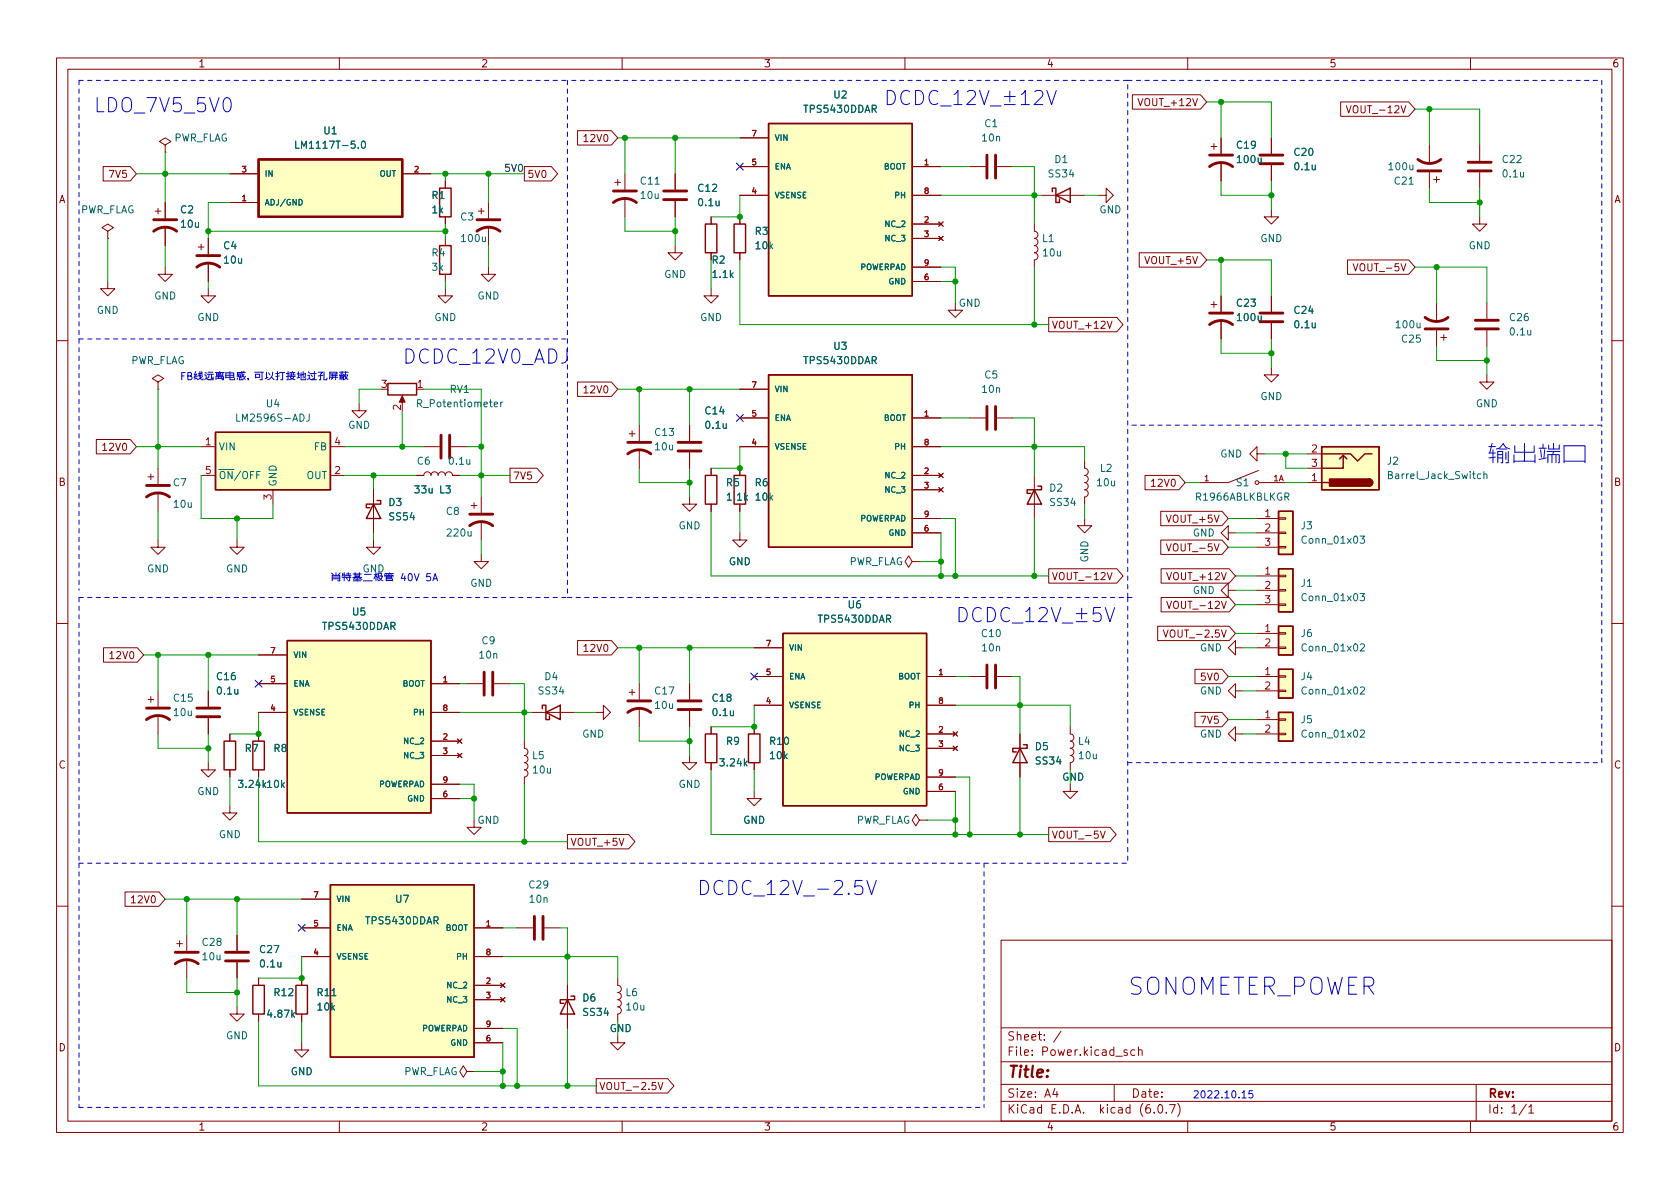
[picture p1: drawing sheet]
<svg xmlns="http://www.w3.org/2000/svg" width="297mm" height="210mm" viewBox="0 0 297 210" stroke-linecap="round" stroke-linejoin="round" font-family="sans-serif">
<g fill="none" stroke="#840000" stroke-width=".18">
<path d="M10 10.2h277v190.1h-277zM12 12.2h273v186.1h-273zM60 10.2v2M110 10.2v2M160 10.2v2M200.2 16.8h12l1.2 1.2-1.2 1.3h-12zM201.2 17.4l.4 1.3 .5-1.3M210 10.2v2M237 18h12.1l1.1 1.3-1.1 1.3h-12.1zM238 18.7l.5 1.3 .4-1.3M260 10.2v2M18.2 29.5h4.8l1.1 1.2-1.1 1.3h-4.8z"/>
<path d="M27.4 37.3h1M27.9 36.8v1M29.2 25.6l1-.6-1-.6-1 .6 1 .6v1.3M29.2 26.9h.1M29.2 35.8v2.8M40.6 35.8h5.1M40.6 30.7h5.1M71.1 30.7h5.1M78.7 32v1.3M78.7 38.3v1.3M84.6 37.3h1M85.1 36.8v1"/>
<path d="M86.4 35.8v2.8M92.7 29.5h4.8l1.1 1.2-1.1 1.3h-4.8zM102.1 23.1h6l1.1 1.3-1.1 1.2h-6zM108.7 32.3h1M109.2 31.7v1.1M110.5 30.7v2.8M110.5 35v3.3M119.4 30.7v2.8M119.4 35.6v2.7M125.7 38.3v1.3M130.8 38.3v1.3M130.8 29.5h5.1"/>
<path d="M130.8 34.5h5.1M130.8 24.4h5.1M161.3 29.5h5.1M161.3 39.6h5.1M161.3 34.5h5.1M166 39.2l.8 .8M166.8 39.2l-.8 .8M171.4 29.5h2.8M176.3 29.5h2.8M182.9 39.6v1.3a.64 .64 0 0 1 .6 .6 .64 .64 0 0 1-.6 .7 .64 .64 0 0 1 .6 .6 .64 .64 0 0 1-.6 .6 .64 .64 0 0 1 .6 .7 .64 .64 0 0 1-.6 .6 .64 .64 0 0 1 .6 .6 .64 .64 0 0 1-.6 .7v1.2M184.1 34.5h7.7M194.3 34.5h1.3v-1.2l1.2 1.2-1.2 1.3v-1.3"/>
<path d="M214.1 25.9h1M214.6 25.4v1M215.9 24.4v2.8M215.9 28.7v3.3M224.8 37.1v1.2h1.3l-1.3 1.3-1.3-1.3h1.3M224.8 24.4v2.8M224.8 29.2v2.8M252.7 25.6v3.4M252.7 30.5v2.8M253.5 31.7h1M254 31.2v1.1M261.6 38.3v1.3h1.3l-1.3 1.3-1.3-1.3h1.3"/>
<path d="M261.6 25.6v2.8M261.6 30.5v2.8M19 49.8v1.2h1.3l-1.3 1.3-1.2-1.3h1.2M19 40.9l1.1-.6-1.1-.7-1 .7 1 .6v1.3M19 42.2h.1M29.2 47.2v1.3h1.3l-1.3 1.3-1.3-1.3h1.3M29.2 40.1v3.3M35.1 43.7h1M35.6 43.2v1M36.8 51v1.3h1.3l-1.3 1.3-1.2-1.3h1.2M36.8 42.2v2.8M36.8 46.5v3.3"/>
<path d="M78.7 51v1.3h1.3l-1.3 1.3-1.2-1.3h1.2M78.7 42.2v1.2M78.7 48.5v1.3M86.4 47.2v1.3h1.2l-1.2 1.3-1.3-1.3h1.3M86.4 40.1v3.3M119.4 43.4v1.3h1.2l-1.2 1.3-1.3-1.3h1.3M125.7 51v1.3h1.3l-1.3 1.3-1.2-1.3h1.2M125.7 44.7v1.3M130.8 44.7v1.3M161.3 42.2h5.1M161.3 49.8h5.1M161.3 47.2h5.1"/>
<path d="M166 41.8l.8 .7M166.8 41.8l-.8 .7M168.9 53.6v1.3h1.3l-1.3 1.2-1.3-1.2h1.3M185.4 56.1h12.1l1.1 1.3-1.1 1.3h-12.1zM195.8 56.8l.4 1.3 .4-1.3M201.4 44.7h10.8l1.2 1.3-1.2 1.2h-10.8zM214.1 53.8h1M214.6 53.3v1.1M215.9 52.3v2.8M215.9 56.6v3.3M224.8 52.3v2.8M224.8 57.1v2.8"/>
<path d="M238.3 46h10.8l1.1 1.2-1.1 1.3h-10.8zM239.3 46.6l.4 1.3 .4-1.3M254 53.6v3.3M254 58.4v2.8M254.8 59.7h1M255.3 59.2v1M262.9 53.6v2.8M262.9 58.4v2.8M10 60.2h2M17 77.7h6l1.1 1.3-1.1 1.3h-6zM27.9 67.6l1.1-.7-1.1-.6-1 .6 1 .7v1.2M27.9 68.8h.1"/>
<path d="M35.6 79h2.5M58.4 79h2.6M63.5 71.4v1.2h1.3l-1.3 1.3-1.3-1.3h1.3M71.1 70.4v1M74.9 79h2.8M79.8 79h2.7M102.1 67.6h6l1.1 1.2-1.1 1.3h-6zM111.3 76.7h1M111.8 76.2v1M113 75.2v2.8M113 79.5v3.3M121.9 75.2v2.8"/>
<path d="M130.8 73.9h5.1M130.8 79h5.1M130.8 68.8h5.1M161.3 73.9h5.1M161.3 79h5.1M171.4 73.9h2.8M176.3 73.9h2.8M224.8 65v1.3h1.3l-1.3 1.3-1.3-1.3h1.3M262.9 66.3v1.3h1.3l-1.3 1.2-1.3-1.2h1.3M285 60.2h2M26.2 84.3h1M26.7 83.8v1"/>
<path d="M27.9 95.5v1.3h1.3l-1.3 1.2-1.2-1.2h1.2M27.9 82.8v2.8M27.9 87.1v3.3M35.6 84.1h2.5M41.9 95.5v1.3h1.3l-1.3 1.2-1.3-1.2h1.3M48.3 86.6v2.5M58.4 84.1h2.6M66 95.5v1.3h1.3l-1.3 1.2-1.2-1.2h1.2M66 86.6v7.6M73.7 84.1h1.2a.64 .64 0 0 1 .7-.7 .64 .64 0 0 1 .6 .7 .64 .64 0 0 1 .6-.7 .64 .64 0 0 1 .7 .7 .64 .64 0 0 1 .6-.7 .64 .64 0 0 1 .6 .7 .64 .64 0 0 1 .7-.7 .64 .64 0 0 1 .6 .7h1.3M83.3 89.4h1M83.8 88.9v1"/>
<path d="M85.1 98v1.3h1.3l-1.3 1.3-1.3-1.3h1.3M85.1 87.9v2.8M85.1 92.2v3.3M90.2 82.8h4.7l1.2 1.3-1.2 1.2h-4.7zM121.9 87.9v1.2h1.3l-1.3 1.3-1.3-1.3h1.3M121.9 80v2.8M125.7 82.8v1.3M125.7 89.1v1.3M130.8 94.2v1.3h1.3l-1.3 1.3-1.3-1.3h1.3M130.8 82.8v1.3M130.8 89.1v1.3M161.3 99.3l-.6-1-.7 1 .7 1 .6-1h1.3"/>
<path d="M161.3 84.1h5.1M161.3 91.7h5.1M161.3 94.2h5.1M161.3 86.6h5.1M162.6 99.3h.1M166 83.7l.8 .7M166 86.2l.8 .8M166.8 83.7l-.8 .7M166.8 86.2l-.8 .8M182.9 84.1v7.6M191.8 91.7v1.3h1.2l-1.2 1.2-1.3-1.2h1.3M191.8 81.5v1.3a.64 .64 0 0 1 .6 .6 .64 .64 0 0 1-.6 .7 .64 .64 0 0 1 .6 .6 .64 .64 0 0 1-.6 .6 .64 .64 0 0 1 .6 .7 .64 .64 0 0 1-.6 .6 .64 .64 0 0 1 .6 .6 .64 .64 0 0 1-.6 .7v1.2"/>
<path d="M202.5 84.1h5.9l1.1 1.2-1.1 1.3h-5.9zM205.2 90.4h10.9l1.1 1.3-1.1 1.3h-10.9zM205.2 95.5h10.9l1.1 1.3-1.1 1.2h-10.9zM206.2 96.2l.5 1.2 .4-1.2M217.2 94.2v-1.2l-1.3 1.2 1.3 1.3v-1.3h1.2M222.2 80.3v-1.3l-1.2 1.3 1.2 1.2v-1.2h1.3M222.2 91.7h3.9M222.2 94.2h3.9M222.2 96.8h3.9M222.5 83.2l-5.3 2.1h-5.1M222.6 85.3h4.7M226.1 96.6h1.2v.3h-1.2z"/>
<path d="M226.1 94.1h1.2v.3h-1.2zM226.1 91.6h1.2v.2h-1.2zM231.1 85.3h2.6M231.1 80.3h2.6M231.1 82.8h2.6M10 110.2h2M18.3 114.5h6l1.1 1.3-1.1 1.3h-6zM45.7 115.8h5.1M102.1 113.3h6l1.1 1.2-1.1 1.3h-6zM133.3 119.6h5.1M133.3 114.5h5.1M163.8 119.6h5.1"/>
<path d="M171.4 119.6h2.8M176.3 119.6h2.8M185.4 100.6h12.1l1.1 1.2-1.1 1.3h-12.1zM195.8 101.2l.4 1.3 .4-1.3M204.7 110.7h12.6l1.1 1.3-1.1 1.3h-12.6zM205.3 100.6h12l1.1 1.2-1.1 1.3h-12zM205.3 105.7h12l1.1 1.2-1.1 1.3h-12zM205.7 111.4l.4 1.3 .4-1.3M206.3 101.2l.4 1.3 .4-1.3M206.3 106.3l.4 1.3 .4-1.3M211.3 118.4h4.8l1.1 1.2-1.1 1.3h-4.8zM217.2 104.4v-1.3l-1.3 1.3 1.3 1.3v-1.3h1.2"/>
<path d="M218.4 114.5v-1.2l-1.2 1.2 1.2 1.3v-1.3h1.3M222.2 119.6h3.9M222.2 101.8h3.9M222.2 104.4h3.9M222.2 106.9h3.9M222.2 112h3.9M222.2 114.5h3.9M226.1 119.5h1.2v.3h-1.2zM226.1 106.8h1.2v.3h-1.2zM226.1 104.3h1.2v.2h-1.2zM226.1 101.7h1.2v.3h-1.2zM226.1 114.4h1.2v.3h-1.2z"/>
<path d="M226.1 111.9h1.2v.2h-1.2zM285 110.2h2M26.2 123.7h1M26.7 123.2v1M27.9 122.2v2.8M27.9 126.5v3.3M36.8 134.9v1.2h1.3l-1.3 1.3-1.2-1.3h1.2M36.8 122.2v2.8M36.8 127v2.8M40.6 129.8v1.3M40.6 136.1v1.3M45.7 126h5.1"/>
<path d="M45.7 120.9h5.1M45.7 129.8v1.3M45.7 136.1v1.3M76.2 126h5.1M76.2 120.9h5.1M76.2 131.1h5.1M76.2 133.6h5.1M76.2 138.7h5.1M80.9 130.7l.8 .7M80.9 133.2l.8 .8M81.7 130.7l-.8 .7M81.7 133.2l-.8 .8"/>
<path d="M82.5 120.9h2.8M87.4 120.9h2.8M92.7 131.1v1.2a.64 .64 0 0 1 .6 .7 .64 .64 0 0 1-.6 .6 .64 .64 0 0 1 .6 .6 .64 .64 0 0 1-.6 .7 .64 .64 0 0 1 .6 .6 .64 .64 0 0 1-.6 .6 .64 .64 0 0 1 .6 .7 .64 .64 0 0 1-.6 .6v1.3M94 126h7.6M105.4 126h1.3v-1.3l1.2 1.3-1.2 1.2v-1.2M111.3 122.4h1M111.8 121.9v1M113 120.9v2.8M113 125.2v3.3M121.9 133.6v1.3h1.3l-1.3 1.2-1.3-1.2h1.3M121.9 120.9v2.8M121.9 125.7v2.8"/>
<path d="M125.7 128.5v1.3M125.7 134.9v1.2M133.3 139.9v1.3h1.3l-1.3 1.3-1.2-1.3h1.2M133.3 124.7h5.1M133.3 128.5v1.3M133.3 134.9v1.2M163.8 129.8h5.1M163.8 132.3h5.1M163.8 124.7h5.1M163.8 139.9h5.1M163.8 137.4h5.1M168.5 129.4l.8 .8"/>
<path d="M168.5 131.9l.8 .8M169.3 129.4l-.8 .8M169.3 131.9l-.8 .8M180.3 129.8v7.6M189.2 138.7v1.2h1.3l-1.3 1.3-1.2-1.3h1.2M189.2 128.5v1.3a.64 .64 0 0 1 .7 .6 .64 .64 0 0 1-.7 .7 .64 .64 0 0 1 .7 .6 .64 .64 0 0 1-.7 .6 .64 .64 0 0 1 .7 .7 .64 .64 0 0 1-.7 .6 .64 .64 0 0 1 .7 .6 .64 .64 0 0 1-.7 .7v1.2M211.3 126h4.8l1.1 1.2-1.1 1.3h-4.8zM218.4 122.2v-1.3l-1.2 1.3 1.2 1.2v-1.2h1.3M218.4 129.8v-1.3l-1.2 1.3 1.2 1.3v-1.3h1.3M222.2 122.2h3.9M222.2 127.2h3.9M222.2 129.8h3.9"/>
<path d="M226.1 122h1.2v.3h-1.2zM226.1 129.7h1.2v.2h-1.2zM226.1 127.1h1.2v.3h-1.2zM22.1 157.7h6l1.1 1.3-1.1 1.3h-6zM40.6 142.5v1.3h1.3l-1.3 1.2-1.2-1.2h1.2M53.3 159h5.1M76.2 141.2h5.1M83.8 145v1.3h1.3l-1.3 1.3-1.3-1.3h1.3M100.3 147.6h10.9l1.1 1.2-1.1 1.3h-10.9zM162.6 145l-.7-1-.6 1 .6 1 .7-1h1.2M163.8 145h.1M185.4 146.3h10.8l1.2 1.3-1.2 1.2h-10.8z"/>
<path d="M194.6 147l.4 1.2 .4-1.2M10 160.2h2M31.2 166.9h1.1M31.7 166.4v1M33 165.3v2.8M33 169.7v3.3M41.9 178v1.3h1.3l-1.3 1.3-1.3-1.3h1.3M41.9 165.3v2.8M41.9 170.2v2.8M45.7 173v1.2M45.7 179.3v1.3M53.3 164.1h5.1"/>
<path d="M53.3 169.2h5.1M53.3 173v1.2M53.3 179.3v1.3M83.8 164.1h5.1M83.8 174.2h5.1M83.8 176.8h5.1M83.8 169.2h5.1M88.5 173.9l.8 .7M88.5 176.4l.8 .8M89.3 173.9l-.8 .7M89.3 176.4l-.8 .8M91.4 164.1h2.8"/>
<path d="M96.3 164.1h2.8M100.3 174.2v7.7M109.2 173v1.2a.64 .64 0 0 1 .7 .7 .64 .64 0 0 1-.7 .6 .64 .64 0 0 1 .7 .6 .64 .64 0 0 1-.7 .7 .64 .64 0 0 1 .7 .6 .64 .64 0 0 1-.7 .6 .64 .64 0 0 1 .7 .7 .64 .64 0 0 1-.7 .6v1.3M177 166.3h108v32h-108zM285 160.2h2M53.3 184.4v1.3h1.3l-1.3 1.2-1.2-1.2h1.2M60 198.3v2M82.5 189.5l-.6-1-.6 1 .6 1 .6-1h1.3M83.8 189.5h.1M83.8 184.4h5.1M83.8 181.9h5.1M105.4 190.7h12.7l1.1 1.3-1.1 1.3h-12.7z"/>
<path d="M109.2 183.1v1.3h1.3l-1.3 1.3-1.3-1.3h1.3M110 198.3v2M116.4 191.4l.4 1.3 .4-1.3M160 198.3v2M177 194.8h108M177 191.8h108M177 187.8h108M177 181.8h108M186.5 192.5l-.4 1h1M186.9 193v1M187.6 182.4l-1.3 1.9M197 191.8v3"/>
<path d="M199.3 185.7l-.4-.1-.2 .2 .1 .3 .5 .1v.4h-.6M200.6 185.7l-.4-.1-.3 .3v.4l.2 .3h.5M201.3 185.8l.2-.2 .4 .1v.9M201.3 185.1v1.5M204.1 196.7v.1M204.9 195.4l.2-.1a.81 .81 0 0 1 .6 .7 .81 .81 0 0 1-.3 .8h-.2a.81 .81 0 0 1-.6-.6 .81 .81 0 0 1 .3-.8zM206.2 196.7v.1M206.8 195.3h1l-.7 1.5M208.2 195.1a1.72 1.72 0 0 1 0 2.3M210 198.3v2M260 198.3v2M261 191.8v6.5"/>
<path d="M269.9 195.3l-1.3 1.9M270.3 195.8l.4-.5v1.5M270.3 196.8h.9"/>
<circle cx="222.2" cy="85.3" r=".33"/>
</g>
<g fill="none" stroke="#840000" stroke-width=".25">
<path d="M77.7 33.3h2.1v5h-2.1zM124.7 39.6h2v5.1h-2zM129.8 39.6h2v5.1h-2zM135.9 21.8h25.4v30.5h-25.4zM186.1 33.9v-.6h.6v2.5h.6v-.6M186.7 34.5l2.5-1.2v2.5zM77.7 43.4h2.1v5.1h-2.1zM38.1 76.4h20.3v10.2h-20.3zM68.6 67.8h5.1v2h-5.1zM135.9 66.3h25.4v30.5h-25.4zM233.7 79h10.1v7.6h-10.1zM66 89.1l1.3 2.6h-2.5z"/>
<path d="M66.7 88.5h.6v.6h-2.5v.7h.6M124.7 84.1h2v5h-2zM129.8 84.1h2v5h-2zM182.9 86.6l1.2 2.5h-2.5zM183.5 86h.6v.6h-2.5v.6h.6M226.1 90.4h2.5v7.6h-2.5zM233.7 80.3h5.1l1.2 1.2 1.3-1.2h1.3M233.7 85.3h1.2M237.5 80.5l-.6 .6M238.1 81.1l-.6-.6v2.3h-3.8M242.1 84.7a.64 .64 0 0 1 .6 .6 .64 .64 0 0 1-.6 .7M50.8 113.3h25.4v30.5h-25.4z"/>
<path d="M138.4 112h25.4v30.5h-25.4zM226.1 118.4h2.5v5h-2.5zM226.1 100.6h2.5v7.6h-2.5zM226.1 110.7h2.5v5.1h-2.5zM39.6 131.1h2.1v5h-2.1zM44.7 131.1h2v5h-2zM95.9 125.3v-.6h.6v2.5h.7v-.6M96.5 126l2.6-1.3v2.5zM124.7 129.8h2v5.1h-2zM132.3 129.8h2.1v5.1h-2.1zM180.3 132.3l1.3 2.6h-2.5zM181 131.7h.6v.6h-2.5v.7h.6"/>
<path d="M226.1 126h2.5v5.1h-2.5zM58.4 156.5h25.4v30.4h-25.4zM44.7 174.2h2v5.1h-2zM52.3 174.2h2.1v5.1h-2.1zM100.3 176.8l1.3 2.5h-2.5zM101 176.1h.6v.7h-2.5v.6h.6"/>
</g>
<g fill="#ffffc2" stroke="#ffffc2" stroke-width=".18">
<path d="M135.9 21.8h25.4v30.5h-25.4z"/>
<path d="M226.1 118.4h2.5v5h-2.5z"/>
<path d="M226.1 100.6h2.5v7.6h-2.5z"/>
<path d="M58.4 156.5h25.4v30.4h-25.4z"/>
<path d="M226.1 110.7h2.5v5.1h-2.5z"/>
<path d="M233.7 79h10.1v7.6h-10.1z"/>
<path d="M226.1 90.4h2.5v7.6h-2.5z"/>
<path d="M135.9 66.3h25.4v30.5h-25.4z"/>
<path d="M45.7 28.2h25.4v10.1h-25.4z"/>
<path d="M226.1 126h2.5v5.1h-2.5z"/>
<path d="M50.8 113.3h25.4v30.5h-25.4z"/>
<path d="M38.1 76.4h20.3v10.2h-20.3z"/>
<path d="M138.4 112h25.4v30.5h-25.4z"/>
</g>
<g fill="none" stroke="#006464" stroke-width=".18">
<path d="M52.3 25v1.2h.6M52.9 35.3a.51 .51 0 0 1 .5 .5 .51 .51 0 0 1-.5 .5zM64 25.1l.2-.1a.68 .68 0 0 1 .4 .6 .68 .68 0 0 1-.4 .6l-.2-.1-.1-.4zM41.8 73.2v1.3h.7M54.7 73.2v.9a.41 .41 0 0 1-.5 .4M88.5 71.1v.8M88.9 71.1l-.4 .2M227.2 87.8h.6l.1-.2-.1-.3-.6-.1v1.3M227.5 87.8l.4 .7M240.5 94.8h.8l-.5 .5 .4 .1v.6l-.2 .1-.5-.1M262.4 83.9l.1-.1 .3 .1 .1 .7M262.4 83.4v1.2"/>
<path d="M240.5 105h.8l-.5 .4 .4 .2v.5l-.2 .1-.5-.1M240.5 114l.5-.1 .3 .3-.8 .9h.8M240.5 121.6l.5-.1 .3 .3-.8 .9h.8M240.5 129.2l.5-.1 .3 .4-.8 .9h.8"/>
</g>
<g fill="none" stroke="#840000" stroke-width=".51">
<path d="M27.2 38.9h4M84.3 38.9h4.1M108.5 35.8a3.3 3.3 0 0 1 4 0M108.5 33.8h4M117.3 35.3h4.1M117.3 33.8h4.1M174.5 27.4v4.1M176 27.4v4.1M213.9 29.5a3.3 3.3 0 0 1 4 0M213.9 27.4h4M222.8 29h4M222.8 27.4h4"/>
<path d="M250.7 28.2a3.3 3.3 0 0 0 4.1 0M250.7 30.2h4.1M259.6 30.2h4.1M259.6 28.7h4.1M27.2 40.9a3.3 3.3 0 0 1 4 0M34.8 47.2a3.3 3.3 0 0 1 4.1 0M34.8 45.2h4.1M84.3 40.9a3.3 3.3 0 0 1 4.1 0M213.9 57.4a3.3 3.3 0 0 1 4 0M213.9 55.4h4M222.8 56.9h4M222.8 55.4h4"/>
<path d="M252 56.1a3.3 3.3 0 0 0 4 0M252 58.2h4M260.9 58.2h4M260.9 56.6h4M78 77v4M79.5 77v4M111 78.2h4.1M119.9 78.2h4.1M119.9 79.8h4.1M174.5 71.9v4M176 71.9v4M25.9 87.9a3.3 3.3 0 0 1 4.1 0"/>
<path d="M25.9 85.8h4.1M83.1 93a3.3 3.3 0 0 1 4 0M83.1 90.9h4M111 80.3a3.3 3.3 0 0 1 4.1 0M85.6 118.9v4M87.1 118.9v4M174.5 117.6v4.1M176 117.6v4.1M25.9 127.2a3.3 3.3 0 0 1 4.1 0M25.9 125.2h4.1M34.8 126.7h4.1M34.8 125.2h4.1"/>
<path d="M111 126a3.3 3.3 0 0 1 4.1 0M111 123.9h4.1M119.9 123.9h4.1M119.9 125.5h4.1M31 170.4a3.3 3.3 0 0 1 4.1 0M31 168.4h4.1M39.9 168.4h4M39.9 169.9h4M94.5 162v4.1M96 162v4.1"/>
</g>
<g fill="#840000" stroke="#840000" stroke-width=".25">
<path d="M242.1 84.7a.64 .64 0 0 1 .6 .6 .64 .64 0 0 1-.6 .7z"/>
<path d="M235.1 84.7h7v1.3h-7z"/>
</g>
<path d="M45.7 28.2h25.4v10.1h-25.4z" fill="none" stroke="#840000" stroke-width=".41"/>
<path d="M71.1 70l.5 1.1h-1z" fill="#840000" stroke="#840000" stroke-width=".18"/>
<g fill="none" stroke="#0000c2" stroke-width=".18">
<path d="M156.9 16a1.32 1.32 0 0 1 1.4 .8 1.32 1.32 0 0 1-.5 1.6l-.9 .1zM160.8 16.2a.93 .93 0 0 0-1.1-.1 .93 .93 0 0 0-.4 1 1.06 1.06 0 0 0 .2 1.1 1.06 1.06 0 0 0 1.2 .2l.1-.1M161.9 16a1.32 1.32 0 0 1 1.4 .8 1.32 1.32 0 0 1-.5 1.6l-.9 .1zM165.8 16.2a.93 .93 0 0 0-1.1-.1 .93 .93 0 0 0-.4 1 1.06 1.06 0 0 0 .2 1.1 1.06 1.06 0 0 0 1.2 .2l.1-.1M166.3 18.7h1.9M168.7 16.7l.7-.7v2.5M168.7 18.5h1.4M171 16.2l.4-.2h.6a.68 .68 0 0 1 .4 1.1l-1.5 1.4h1.6M173.2 16l.8 2.5 .9-2.5M175.1 18.7h1.9M177.6 18.5h1.9M177.6 17.1h1.9"/>
<path d="M178.5 16.1v1.9M180.6 16.7l.7-.7v2.5M180.6 18.5h1.4M183 16.2l.3-.2h.6a.68 .68 0 0 1 .4 1.1l-1.5 1.4h1.6M185.1 16l.8 2.5 .9-2.5M32.1 66.5h.5M32.7 65.9h-.6v1.2M33.2 66.5l.6-.1 .1-.2-.1-.2-.6-.1v1.2h.5l.2-.1v-.3l-.3-.2M34.6 65.7l-.2 .6M34.7 66.2l-.4 .1M34.8 66.1l-.5 .6M34.9 66.6l-.6 .1"/>
<path d="M34.9 66.9l-.6 .1M35.3 65.7l.1 1.2M35.3 66.4l.2 .6M35.5 65.8l.3 .1M35.5 66.1h-.5M35.6 67.1h.2M35.6 66.1h-.4M35.8 66l-.5 .1M35.8 66.5l-.9 .6M35.8 66.3l-.8 .2M35.9 67v.1M36.2 66.3h.2l.1 .7 .6 .1"/>
<path d="M36.2 65.9l.3 .1M36.4 67l-.2 .1M36.7 66.2h1.1M36.8 67.1h1M36.8 65.8h.8M36.9 66.7l-.2 .2M37 66.2l-.1 .5M37.4 66.2v.7M37.7 66.7v.2h-.4M38.1 65.9h1.5M38.2 67.1v-.5h1.3v.5h-.2M38.3 66v.4h1.1v-.4"/>
<path d="M38.4 66.9h.9M38.5 66.1l.6 .1M38.7 66.4l-.1 .5M38.8 65.7v.2M39 66l-.5 .3M39.1 66.7l.2 .3M39.9 66.7h1.4v-.8h-1.4v.9M39.9 66.4h1.4M40.7 65.7v1.4h.7l.1-.3M42 66.8l-.1 .3M42.1 66.1h.6M42.2 66.3h.4v.3h-.4z"/>
<path d="M42.3 66.8v.3M42.4 66.7l.3 .1M42.7 65.7a.94 .94 0 0 0 .6 1l.1-.2M43 67v.1h-.7M43 65.8h.2M43.1 66.8l.3 .3M43.1 66.2l-.3 .5M43.4 65.9h-1.4l-.1 .7M43.9 66.9v.1M43.9 67v.2M45 65.8h1.6M45.2 66.7h.7v-.5h-.7v.6"/>
<path d="M46.3 65.8v1.3h-.3M47.1 65.8v1M47.4 66.7l-.5 .3M47.5 65.9l.2 .4M48 66.7l.5 .4M48.2 65.8a1.19 1.19 0 0 1-.9 1.3M48.8 66.1h.6M49.1 65.7v1.4h-.3M49.4 66.5l-.6 .1M49.4 65.9h.9M50 65.9v1.2h-.4M50.6 66.1h.5"/>
<path d="M50.9 65.7v1.4h-.2M51.1 66.5l-.5 .1M51.2 66.3h1M51.2 66.5h1M51.2 65.9h.9M51.5 66v.3l-.1 .5 .7 .3M51.7 65.7v.2M52 66.5l-.3 .5-.5 .1M52 65.9l-.1 .3M52.5 66.1h.5M52.8 65.8v1M53 66.7l-.5 .1"/>
<path d="M53.2 65.9v1.2h.8l.1-.2M53.6 65.7v1.1M54 66.1l-1 .3M54 66v.7h-.2M54.4 66.4h.3v.5l.1 .1 .5 .1M54.5 65.8l.2 .2M54.6 67l-.2 .1M54.9 66.1h1M55 66.3l.2 .3M55 67.1h1M55.3 67h.3M55.6 65.7v1.2"/>
<path d="M56.3 65.8h.7l-.3 .3M56.7 66.1v1h-.3M57.1 66.4l-.8 .1M57.3 65.8v1.3M57.8 66.8v.3h-.6M58.3 66.1h1.3v-.3h-1.3v1.2M58.4 66.7h1.3M58.5 66.4h1.1M58.7 66.2l.2 .2-.2 .6M58.8 66.8l-.2 .3M59.3 66.4v.7M59.4 66.2l-.1 .2"/>
<path d="M60 65.8h1.6M60.1 67.1v-.7h.6v.7h-.1M60.2 66.1l-.2 .3M60.3 66.6l-.1 .3M60.4 66.1v1M60.5 65.7v.3M60.6 66.6v.3M60.6 66.1l.2 .2M61 66.3h.5M61 66.4l.2 .5 .3-.5M61.1 65.7v.3M61.1 66.1l-.2 .5"/>
<path d="M61.2 66.8l.3 .3M61.3 66.7l-.4 .4M58.6 101.3l.3 .3M58.7 102.7v-1h1.4v1h-.4M58.7 102h1.4M58.7 102.3h1.4M59.4 101.3v.4M60.1 101.3l-.3 .4M60.6 101.7h.4M60.6 101.4l-.1 .5M60.9 101.3v1.4M61.1 101.8h1"/>
<path d="M61.1 102.1h1M61.1 102l-.6 .2M61.2 101.5h.8M61.3 102.3l.2 .2M61.6 101.3v.5M61.8 101.8v.9h-.3M62.4 102.1h1.5M62.4 101.5h1.5M62.5 102.7h1.3M62.7 102.4h.9M62.8 101.3v.8l-.3 .4M62.8 101.7h.8"/>
<path d="M62.8 101.9h.8M63.2 102.2v.5M63.6 101.3v.8l.1 .2 .3 .2M64.2 102.7h1.6M66.5 101.3v1.4M66.5 101.9l.2 .2M66.5 101.6l-.4 .7M66.9 101.4a1.28 1.28 0 0 0 .8 1.3M66.9 101.9h.7l-.2 .4-.6 .4M66.9 101.7l-.1 .8M68.1 102v-.3h1.4v.3M68.2 101.4h.5"/>
<path d="M68.3 102.2h1v-.3h-1v.8M68.3 102.3h1.1v.4M68.3 102.6h1.1M68.8 101.6v.1M68.8 101.4h.8M68.9 101.3l-.2 .3M69 101.4l.2 .2M71.3 101.4l-.3 .9h.7M71.6 101.9v.8M72.3 101.6l.2-.2a.68 .68 0 0 1 .4 .7 .68 .68 0 0 1-.4 .6l-.2-.1-.1-.4zM73.3 101.4l.4 1.3 .4-1.3M76.1 101.4h-.6l-.1 .6 .2-.1 .4 .1 .2 .2-.1 .4-.2 .1-.5-.1"/>
<path d="M76.5 102.7l.4-1.3 .5 1.3M76.6 102.3h.6M169.6 107.4a1.32 1.32 0 0 1 1.4 .8 1.32 1.32 0 0 1-.5 1.6l-.9 .1zM173.5 107.7a.93 .93 0 0 0-1.1-.2 .93 .93 0 0 0-.4 1 1.06 1.06 0 0 0 .2 1.1 1.06 1.06 0 0 0 1.2 .2l.1-.1M174.6 107.4a1.32 1.32 0 0 1 1.4 .8 1.32 1.32 0 0 1-.5 1.6l-.9 .1zM178.5 107.7a.93 .93 0 0 0-1.1-.2 .93 .93 0 0 0-.4 1 1.06 1.06 0 0 0 .2 1.1 1.06 1.06 0 0 0 1.2 .2l.1-.1M179 110.2h1.9M181.4 108.1l.7-.7v2.5M181.4 109.9h1.4M183.7 107.7l.4-.3h.6a.68 .68 0 0 1 .4 1.1l-1.5 1.4h1.6M185.9 107.4l.8 2.5 .9-2.5M187.8 110.2h1.9"/>
<path d="M190.3 109.9h1.9M190.3 108.5h1.9M191.2 107.6v1.9M194.6 107.4h-1.2l-.1 1.2 .3-.2 .9 .1 .2 .4-.1 .8-.4 .2h-.6l-.3-.2M195.4 107.4l.8 2.5 .9-2.5M153.3 155.7l.8 2.5 .8-2.5M219.6 194.1h.7M221.5 192.9h-.6l-.1 .6 .2-.1h.4l.1 .2v.4l-.2 .1-.5-.1"/>
</g>
<g fill="none" stroke="#0000c2" stroke-width=".18" stroke-dasharray=".8 .8">
<path d="M14 14.2h86.3M14 14.2v45.7M100.3 14.2v45.7M199.4 14.2h-99.1M199.4 14.2h83.8M283.2 14.2v61M14 59.9h86.3M14 59.9v44.5M100.3 59.9v45.8M283.2 75.2h-83.8M14 105.7h86.3M14 105.7v46.9"/>
<path d="M100.3 105.7h100.4M199.4 105.7v-91.5M199.4 105.7v46.9M199.4 134.9h83.8M283.2 134.9v-59.7M14 152.6v43.2M14 152.6h185.4M174 152.6v43.2M14 195.8h160"/>
</g>
<g fill="none" stroke="#009600" stroke-width=".18">
<path d="M213.4 18h11.4v6.4M215.9 18v6.4M250.2 19.3h11.4v6.3M252.7 19.3v6.3M24.1 30.7h16.5M29.2 26.9v8.9M40.6 35.8h-3.8v6.4M76.2 30.7h16.5M78.7 30.7v1.3M78.7 39.6v2.6M86.4 30.7v5.1M109.2 24.4h21.6"/>
<path d="M110.5 38.3v2.6h8.9M110.5 24.4v6.3M119.4 24.4v6.3M119.4 38.3v5.1M130.8 34.5v3.8h-5.1M166.4 34.5h17.7M166.4 29.5h5M179.1 29.5h3.8v10.1M191.8 34.5h2.5M215.9 32v2.5h8.9M224.8 32v5.1M252.7 33.3v2.5h8.9"/>
<path d="M261.6 33.3v5M19 42.2v7.6M29.2 43.4v3.8M36.8 40.9h41.9M36.8 49.8v1.2M78.7 49.8v1.2M86.4 43.4v3.8M125.7 46v5M130.8 46v11.4h54.6M166.4 47.2h2.5v6.4M166.4 49.8h2.5M182.9 47.2v10.2"/>
<path d="M213.4 46h11.4v6.3M215.9 46v6.3M215.9 59.9v2.6h8.9M224.8 59.9v5.1M250.2 47.2h12.7v6.4M254 47.2v6.4M24.1 79h11.5M27.9 68.8v14M61 79h13.9M67.3 68.8h-3.8v2.6M71.1 72.6v6.4M74.9 68.8h10.2v19.1"/>
<path d="M82.5 79h2.6M109.2 68.8h21.6M113 68.8v6.4M121.9 68.8v6.4M130.8 79v3.8h-5.1M166.4 79h25.4v2.5M166.4 73.9h5M179.1 73.9h3.8v10.2M254 61.2v2.5h8.9M262.9 61.2v5.1M27.9 90.4v5.1M35.6 84.1v7.6h12.7v-2.6"/>
<path d="M41.9 91.7v3.8M61 84.1h12.7M66 84.1v2.5M66 94.2v1.3M81.3 84.1h8.9M85.1 95.5v2.5M113 82.8v2.5h8.9M121.9 82.8v5.1M125.7 90.4v11.4h59.7M130.8 90.4v3.8M162.6 99.3h3.8M166.4 91.7h2.5v10.1"/>
<path d="M166.4 94.2v7.6M182.9 91.7v10.1M191.8 89.1v2.6M209.5 85.3h2.6M217.2 91.7h5M217.2 96.8h5M218.4 94.2h3.8M223.5 80.3h7.6M227.3 85.3h3.8M227.3 80.3v2.5h3.8M25.4 115.8h20.3M27.9 115.8v6.4"/>
<path d="M36.8 115.8v6.4M109.2 114.5h24.1M113 114.5v6.4M121.9 114.5v6.4M168.9 119.6h2.5M179.1 119.6h1.2v10.2M217.2 119.6h5M218.4 101.8h3.8M218.4 112h3.8M218.4 106.9h3.8M218.4 104.4h3.8M219.7 114.5h2.5"/>
<path d="M27.9 129.8v2.5h8.9M36.8 129.8v5.1M40.6 137.4v5.1M45.7 126v3.8h-5.1M45.7 137.4v11.4h54.6M81.3 126h12.7M81.3 120.9h1.2M81.3 138.7h2.5v6.3M90.2 120.9h2.5v10.2M92.7 138.7v10.1M101.6 126h3.8M113 128.5v2.6h8.9"/>
<path d="M121.9 128.5v5.1M125.7 136.1v11.5h59.7M133.3 124.7v3.8h-7.6M133.3 136.1v3.8M168.9 139.9v7.7M168.9 124.7h20.3v3.8M168.9 137.4h2.5v10.2M180.3 137.4v10.2M217.2 127.2h5M219.7 122.2h2.5M219.7 129.8h2.5M29.2 159h24.1"/>
<path d="M33 159v6.3M41.9 159v6.3M81.3 141.2h2.5M163.8 145h5.1M33 173v2.5h8.9M41.9 173v5M53.3 169.2v3.8h-7.6M88.9 169.2h20.3v3.8M88.9 164.1h2.5M99.1 164.1h1.2v10.1M45.7 180.6v11.4h59.7M53.3 180.6v3.8"/>
<path d="M83.8 189.5h5.1M88.9 184.4v7.6M88.9 181.9h2.5v10.1M100.3 181.9v10.1"/>
</g>
<path d="M130.2 28.8l1.2 1.3M131.4 28.8l-1.2 1.3M130.2 73.3l1.2 1.2M131.4 73.3l-1.2 1.2M132.7 119l1.3 1.2M134 119l-1.3 1.2M45.1 120.3l1.2 1.2M46.3 120.3l-1.2 1.2M52.7 163.5l1.2 1.2M53.9 163.5l-1.2 1.2" fill="none" stroke="#000084" stroke-width=".18"/>
<g fill="#009600" stroke="#009600" stroke-width=".18">
<circle cx="168.9" cy="49.8" r=".46"/>
<circle cx="182.9" cy="79" r=".46"/>
<circle cx="182.9" cy="34.5" r=".46"/>
<circle cx="252.7" cy="19.3" r=".46"/>
<circle cx="254" cy="47.2" r=".46"/>
<circle cx="261.6" cy="35.8" r=".46"/>
<circle cx="262.9" cy="63.7" r=".46"/>
<circle cx="224.8" cy="34.5" r=".46"/>
<circle cx="224.8" cy="62.5" r=".46"/>
<circle cx="215.9" cy="46" r=".46"/>
<circle cx="215.9" cy="18" r=".46"/>
<circle cx="182.9" cy="57.4" r=".46"/>
<circle cx="168.9" cy="101.8" r=".46"/>
<circle cx="182.9" cy="101.8" r=".46"/>
<circle cx="166.4" cy="101.8" r=".46"/>
<circle cx="166.4" cy="99.3" r=".46"/>
<circle cx="227.3" cy="80.3" r=".46"/>
<circle cx="78.7" cy="40.9" r=".46"/>
<circle cx="85.1" cy="84.1" r=".46"/>
<circle cx="66" cy="84.1" r=".46"/>
<circle cx="71.1" cy="79" r=".46"/>
<circle cx="130.8" cy="82.8" r=".46"/>
<circle cx="121.9" cy="68.8" r=".46"/>
<circle cx="113" cy="68.8" r=".46"/>
<circle cx="121.9" cy="85.3" r=".46"/>
<circle cx="29.2" cy="30.7" r=".46"/>
<circle cx="36.8" cy="40.9" r=".46"/>
<circle cx="119.4" cy="24.4" r=".46"/>
<circle cx="110.5" cy="24.4" r=".46"/>
<circle cx="78.7" cy="30.7" r=".46"/>
<circle cx="86.4" cy="30.7" r=".46"/>
<circle cx="119.4" cy="40.9" r=".46"/>
<circle cx="130.8" cy="38.3" r=".46"/>
<circle cx="41.9" cy="91.7" r=".46"/>
<circle cx="27.9" cy="79" r=".46"/>
<circle cx="85.1" cy="79" r=".46"/>
<circle cx="180.3" cy="124.7" r=".46"/>
<circle cx="180.3" cy="147.6" r=".46"/>
<circle cx="168.9" cy="147.6" r=".46"/>
<circle cx="133.3" cy="128.5" r=".46"/>
<circle cx="168.9" cy="145" r=".46"/>
<circle cx="171.4" cy="147.6" r=".46"/>
<circle cx="100.3" cy="192" r=".46"/>
<circle cx="88.9" cy="192" r=".46"/>
<circle cx="91.4" cy="192" r=".46"/>
<circle cx="100.3" cy="169.2" r=".46"/>
<circle cx="88.9" cy="189.5" r=".46"/>
<circle cx="92.7" cy="148.8" r=".46"/>
<circle cx="113" cy="114.5" r=".46"/>
<circle cx="121.9" cy="114.5" r=".46"/>
<circle cx="121.9" cy="131.1" r=".46"/>
<circle cx="92.7" cy="126" r=".46"/>
<circle cx="83.8" cy="141.2" r=".46"/>
<circle cx="53.3" cy="173" r=".46"/>
<circle cx="41.9" cy="175.5" r=".46"/>
<circle cx="33" cy="159" r=".46"/>
<circle cx="41.9" cy="159" r=".46"/>
<circle cx="36.8" cy="132.3" r=".46"/>
<circle cx="45.7" cy="129.8" r=".46"/>
<circle cx="27.9" cy="115.8" r=".46"/>
<circle cx="36.8" cy="115.8" r=".46"/>
</g>
<g font-size="4.2" fill="#0000c2">
<text x="262.9" y="82">þÿ•“QúzïSã</text>
<text x="199.4" y="176">SONOMETER_POWER</text>
</g>
<g font-size="3.5" fill="#0000c2">
<text x="16.5" y="19.9">LDO_7V5_5V0</text>
<text x="71.1" y="64.3">DCDC_12V0_ADJ</text>
<text x="123.2" y="158.3">DCDC_12V_-2.5V</text>
</g>
<text font-size="2.8" fill="#840000" x="178" y="190.6">Title:</text>
<g font-size="2.1" fill="#840000">
<text x="178" y="184">Sheet: /</text>
<text x="178" y="186.7">File: Power.kicad_sch</text>
<text x="178" y="196.9">KiCad E.D.A. kicad (6.0.7)</text>
<text x="178" y="194.1">Size: A4</text>
<text x="200" y="194.1">Date:</text>
<text x="263" y="194.1">Rev:</text>
<text x="263" y="196.9">Id: 1/1</text>
</g>
<g font-size="1.8" fill="#840000">
<text x="35" y="11.9">1</text>
<text x="85" y="11.9">2</text>
<text x="135" y="11.9">3</text>
<text x="185" y="11.9">4</text>
<text x="235" y="11.9">5</text>
<text x="285" y="11.9">6</text>
<text x="201.9" y="18.8">VOUT_+12V</text>
<text x="239.1" y="20">VOUT_-12V</text>
<text x="103.7" y="25.1">12V0</text>
<text x="10.3" y="35.9">A</text>
<text x="19.6" y="31.5">7V5</text>
<text x="93.2" y="31.5">5V0</text>
<text x="285.3" y="35.9">A</text>
<text x="202.8" y="46.7">VOUT_+5V</text>
<text x="240.1" y="48">VOUT_-5V</text>
<text x="185.9" y="58.1">VOUT_+12V</text>
<text x="103.7" y="69.6">12V0</text>
<text x="18.6" y="79.7">12V0</text>
<text x="10.3" y="85.9">B</text>
<text x="90.6" y="84.8">7V5</text>
<text x="204" y="86.1">12V0</text>
<text x="285.3" y="85.9">B</text>
<text x="206.6" y="92.4">VOUT_+5V</text>
<text x="207.1" y="97.5">VOUT_-5V</text>
<text x="185.9" y="102.6">VOUT_-12V</text>
<text x="206.9" y="102.6">VOUT_+12V</text>
<text x="207.4" y="107.7">VOUT_-12V</text>
<text x="206.9" y="112.7">VOUT_-2.5V</text>
<text x="19.8" y="116.5">12V0</text>
<text x="103.7" y="115.3">12V0</text>
<text x="212.6" y="120.4">5V0</text>
<text x="212.6" y="128">7V5</text>
<text x="10.3" y="135.9">C</text>
<text x="285.3" y="135.9">C</text>
<text x="100.8" y="149.6">VOUT_+5V</text>
<text x="185.9" y="148.3">VOUT_-5V</text>
<text x="23.7" y="159.7">12V0</text>
<text x="10.3" y="185.9">D</text>
<text x="285.3" y="185.9">D</text>
<text x="105.9" y="192.7">VOUT_-2.5V</text>
<text x="35" y="199.9">1</text>
<text x="85" y="199.9">2</text>
<text x="135" y="199.9">3</text>
<text x="185" y="199.9">4</text>
<text x="235" y="199.9">5</text>
<text x="285" y="199.9">6</text>
</g>
<g font-size="1.8" fill="#006464">
<text x="147.5" y="17.4">U2</text>
<text x="57.3" y="23.7">U1</text>
<text x="142.3" y="19.9">TPS5430DDAR</text>
<text x="174.1" y="22.5">C1</text>
<text x="30.6" y="25">PWR_FLAG</text>
<text x="53.1" y="26.3">LM1117T-5.0</text>
<text x="173.7" y="25">10n</text>
<text x="186.5" y="28.8">D1</text>
<text x="218.7" y="26.3">C19</text>
<text x="218.9" y="28.8">100u</text>
<text x="228.9" y="27.6">C20</text>
<text x="265.7" y="28.8">C22</text>
<text x="76.4" y="35.2">R1</text>
<text x="113.3" y="32.6">C11</text>
<text x="113.4" y="35.2">10u</text>
<text x="123.5" y="33.9">C12</text>
<text x="185.5" y="31.4">SS34</text>
<text x="229" y="30.1">0.1u</text>
<text x="245.7" y="30.1">100u</text>
<text x="246.6" y="32.6">C21</text>
<text x="265.8" y="31.4">0.1u</text>
<text x="14.1" y="37.7">PWR_FLAG</text>
<text x="31.9" y="37.7">C2</text>
<text x="32.1" y="40.3">10u</text>
<text x="76.4" y="37.7">1k</text>
<text x="81.5" y="39">C3</text>
<text x="123.6" y="36.4">0.1u</text>
<text x="133.5" y="41.5">R3</text>
<text x="194.4" y="37.7">GND</text>
<text x="39.6" y="44.1">C4</text>
<text x="39.7" y="46.6">10u</text>
<text x="76.4" y="45.3">R4</text>
<text x="76.4" y="47.9">3k</text>
<text x="81.7" y="42.8">100u</text>
<text x="125.9" y="46.6">R2</text>
<text x="133.7" y="44.1">10k</text>
<text x="184.3" y="42.8">L1</text>
<text x="184.5" y="45.3">10u</text>
<text x="222.8" y="42.8">GND</text>
<text x="259.7" y="44.1">GND</text>
<text x="27.2" y="53">GND</text>
<text x="84.4" y="53">GND</text>
<text x="117.4" y="49.1">GND</text>
<text x="126.1" y="49.1">1.1k</text>
<text x="17.1" y="55.5">GND</text>
<text x="34.9" y="56.8">GND</text>
<text x="76.8" y="56.8">GND</text>
<text x="123.8" y="56.8">GND</text>
<text x="169.5" y="54.2">GND</text>
<text x="218.7" y="54.2">C23</text>
<text x="218.9" y="56.8">100u</text>
<text x="228.9" y="55.5">C24</text>
<text x="229" y="58">0.1u</text>
<text x="247" y="58">100u</text>
<text x="267" y="56.8">C26</text>
<text x="267.1" y="59.3">0.1u</text>
<text x="23" y="64.4">PWR_FLAG</text>
<text x="142.3" y="64.4">TPS5430DDAR</text>
<text x="147.5" y="61.8">U3</text>
<text x="247.9" y="60.6">C25</text>
<text x="79.6" y="69.5">RV1</text>
<text x="173.7" y="69.5">10n</text>
<text x="174.1" y="66.9">C5</text>
<text x="222.8" y="70.7">GND</text>
<text x="42.4" y="74.5">LM2596S-ADJ</text>
<text x="47.1" y="72">U4</text>
<text x="61.5" y="75.8">GND</text>
<text x="74.2" y="72">R_Potentiometer</text>
<text x="115.9" y="77.1">C13</text>
<text x="124.8" y="73.3">C14</text>
<text x="124.9" y="75.8">0.1u</text>
<text x="260.9" y="72">GND</text>
<text x="38.6" y="79.6">VIN</text>
<text x="55.6" y="79.6">FB</text>
<text x="73.8" y="82.2">C6</text>
<text x="79.5" y="82.2">0.1u</text>
<text x="115.9" y="79.6">10u</text>
<text x="194.5" y="83.4">L2</text>
<text x="215.7" y="80.9">GND</text>
<text x="245.3" y="82.2">J2</text>
<text x="30.7" y="86">C7</text>
<text x="30.8" y="89.8">10u</text>
<text x="38.6" y="84.7">~{ON}/OFF</text>
<text x="48.9" y="86.1" transform="rotate(-90 48.9 86.1)">GND</text>
<text x="54.2" y="84.7">OUT</text>
<text x="68.8" y="89.5">D3</text>
<text x="73.4" y="87.2">33u</text>
<text x="77.7" y="87.2">L3</text>
<text x="128.5" y="86">R5</text>
<text x="128.7" y="88.5">1.1k</text>
<text x="133.5" y="86">R6</text>
<text x="133.7" y="88.5">10k</text>
<text x="185.6" y="86.9">D2</text>
<text x="185.8" y="89.5">SS34</text>
<text x="194.1" y="86">10u</text>
<text x="211.5" y="88.5">R1966ABLKBLKGR</text>
<text x="218.6" y="86">S1</text>
<text x="245.8" y="84.7">Barrel_Jack_Switch</text>
<text x="68.9" y="92">SS54</text>
<text x="78.9" y="91.1">C8</text>
<text x="79.2" y="94.9">220u</text>
<text x="120" y="93.6">GND</text>
<text x="210.9" y="94.9">GND</text>
<text x="230.1" y="93.6">J3</text>
<text x="26" y="101.2">GND</text>
<text x="39.9" y="101.2">GND</text>
<text x="128.8" y="99.9">GND</text>
<text x="150" y="99.9">PWR_FLAG</text>
<text x="192.4" y="99.5" transform="rotate(-90 192.4 99.5)">GND</text>
<text x="230.5" y="96.1">Conn_01x03</text>
<text x="83.1" y="103.8">GND</text>
<text x="150" y="107.6">U6</text>
<text x="210.9" y="105">GND</text>
<text x="230.1" y="103.8">J1</text>
<text x="230.5" y="106.3">Conn_01x03</text>
<text x="57.3" y="111.4">TPS5430DDAR</text>
<text x="62.4" y="108.8">U5</text>
<text x="85.2" y="113.9">C9</text>
<text x="144.9" y="110.1">TPS5430DDAR</text>
<text x="173.6" y="112.6">C10</text>
<text x="230.1" y="112.6">J6</text>
<text x="84.8" y="116.5">10n</text>
<text x="173.7" y="115.2">10n</text>
<text x="212.1" y="115.2">GND</text>
<text x="230.5" y="115.2">Conn_01x02</text>
<text x="30.8" y="124.1">C15</text>
<text x="38.4" y="120.3">C16</text>
<text x="38.5" y="122.8">0.1u</text>
<text x="95.3" y="122.8">SS34</text>
<text x="96.3" y="120.3">D4</text>
<text x="115.9" y="122.8">C17</text>
<text x="115.9" y="125.3">10u</text>
<text x="126" y="124.1">C18</text>
<text x="212.1" y="122.8">GND</text>
<text x="230.1" y="120.3">J4</text>
<text x="230.5" y="122.8">Conn_01x02</text>
<text x="30.8" y="126.6">10u</text>
<text x="102.9" y="130.4">GND</text>
<text x="126.1" y="126.6">0.1u</text>
<text x="128.5" y="131.7">R9</text>
<text x="136.2" y="131.7">R10</text>
<text x="190.7" y="131.7">L4</text>
<text x="212.1" y="130.4">GND</text>
<text x="230.1" y="127.9">J5</text>
<text x="230.5" y="130.4">Conn_01x02</text>
<text x="43.4" y="133">R7</text>
<text x="48.4" y="133">R8</text>
<text x="94.1" y="134.2">L5</text>
<text x="94.3" y="136.8">10u</text>
<text x="127.5" y="135.5">3.24k</text>
<text x="136.2" y="134.2">10k</text>
<text x="183.1" y="132.6">D5</text>
<text x="183.2" y="135.2">SS34</text>
<text x="190.8" y="134.2">10u</text>
<text x="34.9" y="140.6">GND</text>
<text x="42.4" y="139.3">3.24k 10k</text>
<text x="120" y="139.3">GND</text>
<text x="187.8" y="138">GND</text>
<text x="38.7" y="148.2">GND</text>
<text x="84.4" y="145.7">GND</text>
<text x="131.4" y="145.7">GND</text>
<text x="151.2" y="145.7">PWR_FLAG</text>
<text x="70" y="159.6">U7</text>
<text x="93.6" y="157.1">C29</text>
<text x="93.7" y="159.6">10n</text>
<text x="35.9" y="167.3">C28</text>
<text x="64.9" y="163.4">TPS5430DDAR</text>
<text x="35.9" y="169.8">10u</text>
<text x="46" y="168.5">C27</text>
<text x="46.1" y="171.1">0.1u</text>
<text x="47.5" y="180">4.87k</text>
<text x="48.6" y="176.1">R12</text>
<text x="56.2" y="176.1">R11</text>
<text x="56.2" y="178.7">10k</text>
<text x="103.1" y="177.1">D6</text>
<text x="103.2" y="179.6">SS34</text>
<text x="110.7" y="176.1">L6</text>
<text x="110.8" y="178.7">10u</text>
<text x="39.9" y="183.8">GND</text>
<text x="107.8" y="182.5">GND</text>
<text x="51.4" y="190.1">GND</text>
<text x="71.2" y="190.1">PWR_FLAG</text>
</g>
<text font-size="1.8" fill="#0f0f0f" x="89.6" y="30.4">5V0</text>
<g font-size="1.8" fill="#a90000">
<text x="67.5" y="68.6">3</text>
<text x="73.8" y="68.6">1</text>
<text x="70.9" y="72.5" transform="rotate(-90 70.9 72.5)">2</text>
<text x="36.3" y="78.7">1</text>
<text x="36.3" y="83.8">5</text>
<text x="59.2" y="83.8">2</text>
<text x="59.2" y="78.7">4</text>
<text x="231.9" y="80">2</text>
<text x="231.9" y="82.5">3</text>
<text x="48" y="88.4" transform="rotate(-90 48 88.4)">3</text>
<text x="231.9" y="85.1">1</text>
<text x="223.7" y="91.4">1</text>
<text x="223.7" y="94">2</text>
<text x="223.7" y="101.6">1</text>
<text x="223.7" y="96.5">3</text>
<text x="223.7" y="104.1">2</text>
<text x="223.7" y="106.7">3</text>
<text x="223.7" y="111.8">1</text>
<text x="223.7" y="119.4">1</text>
<text x="223.7" y="114.3">2</text>
<text x="223.7" y="121.9">2</text>
<text x="223.7" y="127">1</text>
<text x="223.7" y="129.5">2</text>
</g>
<g font-size="1.8" fill="#0000c2">
<text x="64.1" y="101.2">GND</text>
<text x="210.8" y="194.2">2022.10.15</text>
</g>
<g font-size="1.4" fill="#a90000">
<text x="133" y="29.2">5</text>
<text x="133" y="24.1">7</text>
<text x="163.4" y="29.2">1</text>
<text x="42.8" y="35.6">1</text>
<text x="42.8" y="30.5">3</text>
<text x="73.3" y="30.5">2</text>
<text x="133" y="34.3">4</text>
<text x="163.4" y="34.3">8</text>
<text x="163.4" y="39.4">2</text>
<text x="163.4" y="41.9">3</text>
<text x="163.4" y="47">9</text>
<text x="163.4" y="49.5">6</text>
<text x="133" y="68.6">7</text>
<text x="133" y="73.7">5</text>
<text x="163.4" y="73.7">1</text>
<text x="133" y="78.7">4</text>
<text x="163.4" y="83.8">2</text>
<text x="163.4" y="78.7">8</text>
<text x="163.4" y="86.4">3</text>
<text x="213" y="85.1">1</text>
<text x="225.2" y="85.1">1A</text>
<text x="163.4" y="94">6</text>
<text x="163.4" y="91.4">9</text>
<text x="47.9" y="115.6">7</text>
<text x="135.5" y="119.4">5</text>
<text x="135.5" y="114.3">7</text>
<text x="166" y="119.4">1</text>
<text x="47.9" y="125.7">4</text>
<text x="47.9" y="120.6">5</text>
<text x="78.3" y="120.6">1</text>
<text x="78.3" y="125.7">8</text>
<text x="135.5" y="124.5">4</text>
<text x="166" y="124.5">8</text>
<text x="78.3" y="130.8">2</text>
<text x="166" y="129.5">2</text>
<text x="78.3" y="133.3">3</text>
<text x="166" y="132.1">3</text>
<text x="166" y="137.2">9</text>
<text x="78.3" y="141">6</text>
<text x="78.3" y="138.4">9</text>
<text x="166" y="139.7">6</text>
<text x="55.5" y="158.7">7</text>
<text x="55.5" y="163.8">5</text>
<text x="86" y="163.8">1</text>
<text x="55.5" y="168.9">4</text>
<text x="86" y="174">2</text>
<text x="86" y="168.9">8</text>
<text x="86" y="176.5">3</text>
<text x="86" y="184.1">6</text>
<text x="86" y="181.6">9</text>
</g>
<g font-size="1.4" fill="#006464">
<text x="136.9" y="30">ENA</text>
<text x="136.9" y="24.9">VIN</text>
<text x="156.2" y="30">BOOT</text>
<text x="46.7" y="31.2">IN</text>
<text x="67.1" y="31.2">OUT</text>
<text x="136.9" y="35">VSENSE</text>
<text x="158.3" y="35">PH</text>
<text x="46.7" y="36.3">ADJ/GND</text>
<text x="156.7" y="40.1">NC_2</text>
<text x="151.9" y="47.7">POWERPAD</text>
<text x="156.7" y="42.7">NC_3</text>
<text x="157.1" y="50.3">GND</text>
<text x="136.9" y="69.3">VIN</text>
<text x="136.9" y="74.4">ENA</text>
<text x="156.2" y="74.4">BOOT</text>
<text x="136.9" y="79.5">VSENSE</text>
<text x="158.3" y="79.5">PH</text>
<text x="156.7" y="84.6">NC_2</text>
<text x="156.7" y="87.1">NC_3</text>
<text x="151.9" y="92.2">POWERPAD</text>
<text x="157.1" y="94.7">GND</text>
<text x="51.8" y="116.3">VIN</text>
<text x="139.4" y="115.1">VIN</text>
<text x="51.8" y="121.4">ENA</text>
<text x="71.1" y="121.4">BOOT</text>
<text x="139.4" y="125.2">VSENSE</text>
<text x="139.4" y="120.1">ENA</text>
<text x="158.7" y="120.1">BOOT</text>
<text x="160.8" y="125.2">PH</text>
<text x="51.8" y="126.5">VSENSE</text>
<text x="71.6" y="131.6">NC_2</text>
<text x="73.2" y="126.5">PH</text>
<text x="159.2" y="130.3">NC_2</text>
<text x="71.6" y="134.1">NC_3</text>
<text x="154.5" y="137.9">POWERPAD</text>
<text x="159.2" y="132.8">NC_3</text>
<text x="66.9" y="139.2">POWERPAD</text>
<text x="72" y="141.7">GND</text>
<text x="159.7" y="140.5">GND</text>
<text x="59.4" y="159.5">VIN</text>
<text x="59.4" y="164.6">ENA</text>
<text x="78.7" y="164.6">BOOT</text>
<text x="59.4" y="169.7">VSENSE</text>
<text x="80.8" y="169.7">PH</text>
<text x="79.2" y="174.7">NC_2</text>
<text x="79.2" y="177.3">NC_3</text>
<text x="74.5" y="182.4">POWERPAD</text>
<text x="79.7" y="184.9">GND</text>
</g>
</svg>
